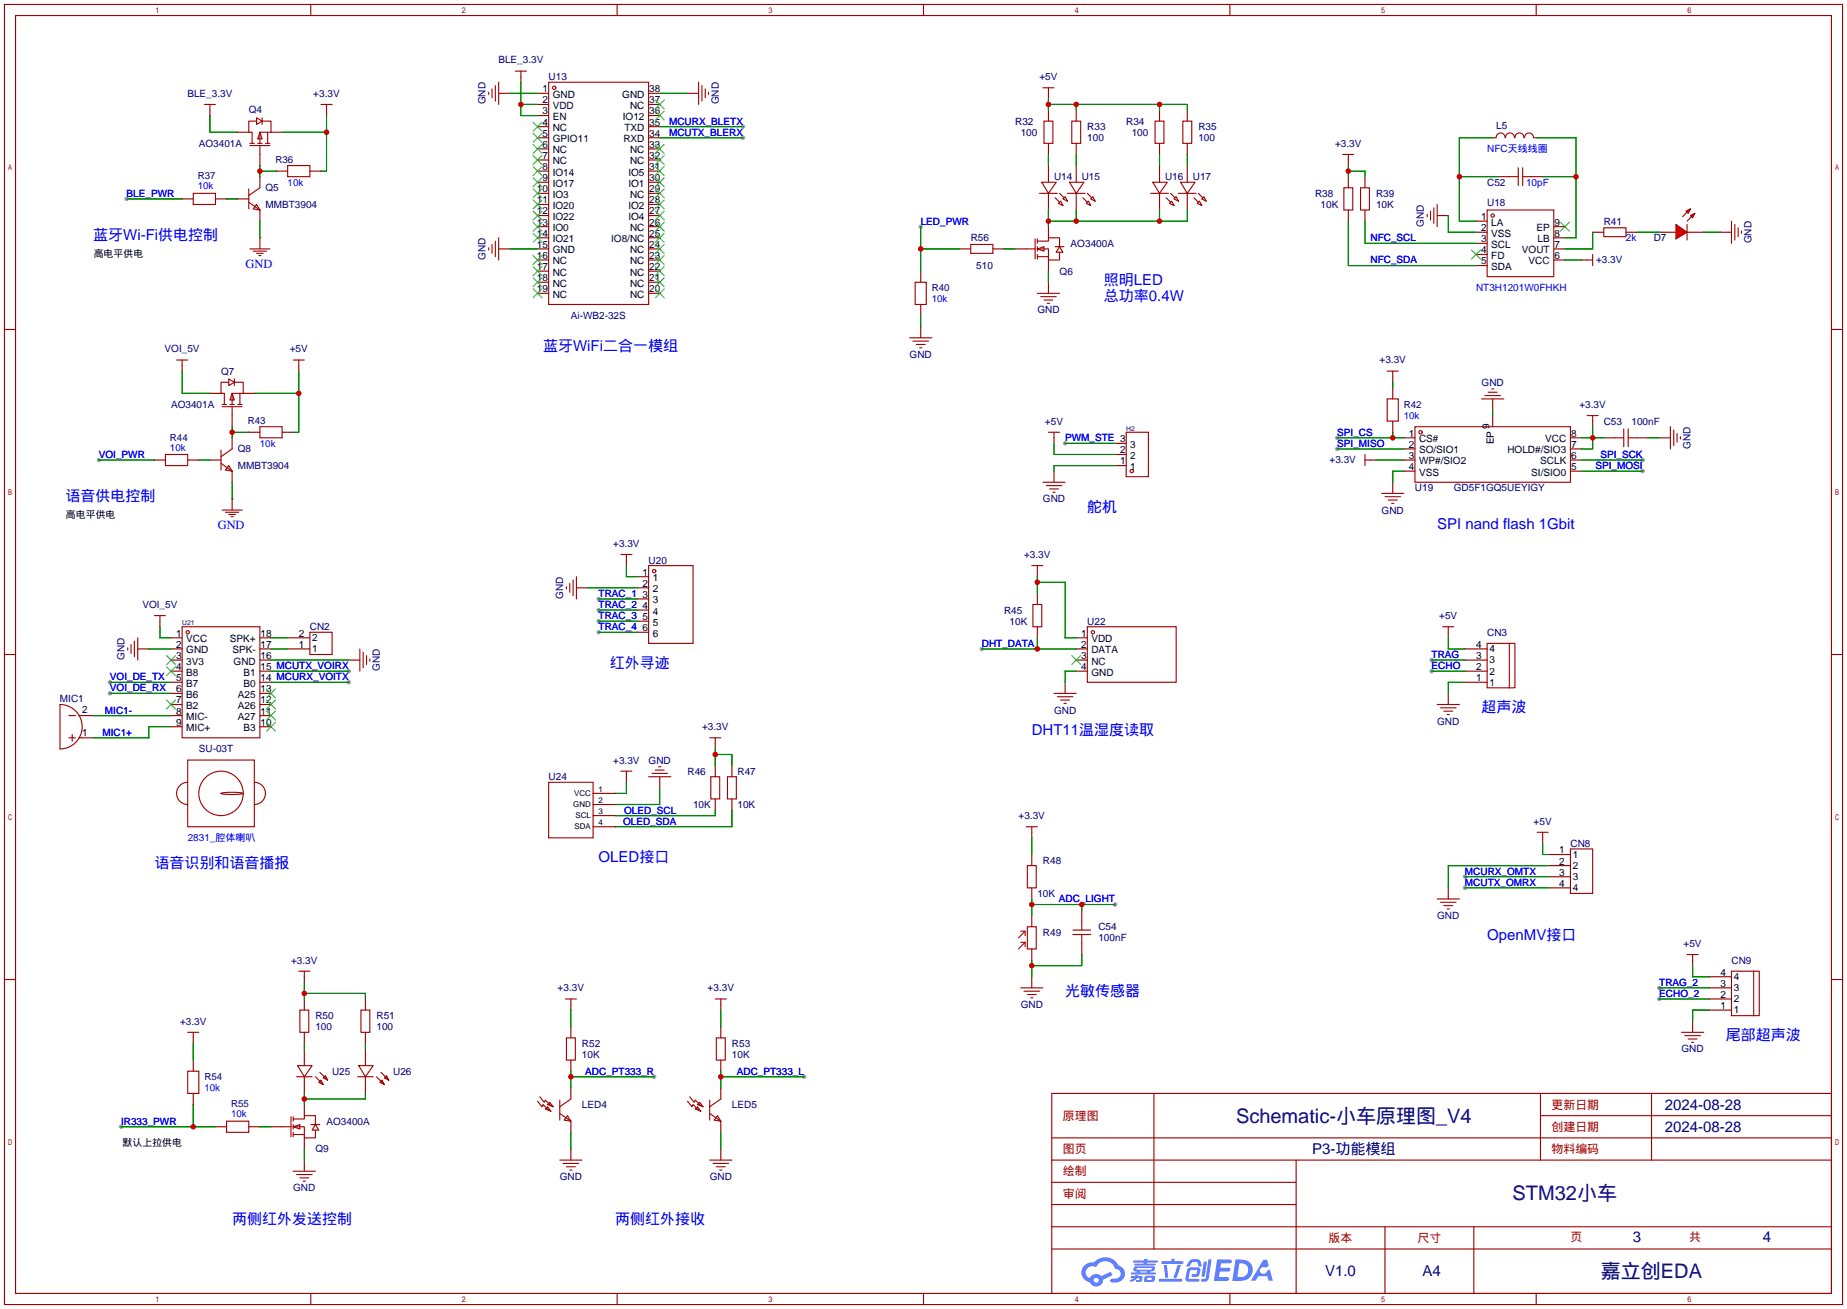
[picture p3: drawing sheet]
<svg xmlns="http://www.w3.org/2000/svg" width="422mm" height="299mm" viewBox="0 0 422 299" stroke-linecap="round" stroke-linejoin="round" font-family="sans-serif">
<g fill="#999">
<circle cx="29" cy="45.5" r=".51"/>
<circle cx="22.6" cy="105.2" r=".51"/>
<circle cx="25.1" cy="156" r=".51"/>
<circle cx="25.1" cy="158.5" r=".51"/>
<circle cx="79.8" cy="156" r=".51"/>
<circle cx="79.8" cy="153.4" r=".51"/>
<circle cx="27.7" cy="257.6" r=".51"/>
<circle cx="149.6" cy="246.1" r=".51"/>
<circle cx="183.9" cy="246.1" r=".51"/>
<circle cx="136.9" cy="136.9" r=".51"/>
<circle cx="136.9" cy="139.4" r=".51"/>
<circle cx="136.9" cy="142" r=".51"/>
<circle cx="136.9" cy="144.5" r=".51"/>
<circle cx="327.4" cy="150.9" r=".51"/>
<circle cx="327.4" cy="153.4" r=".51"/>
<circle cx="243.6" cy="101.3" r=".51"/>
<circle cx="224.5" cy="148.3" r=".51"/>
<circle cx="305.8" cy="100.1" r=".51"/>
<circle cx="375.7" cy="105.2" r=".51"/>
<circle cx="375.7" cy="107.7" r=".51"/>
<circle cx="305.8" cy="102.6" r=".51"/>
<circle cx="169.9" cy="29" r=".51"/>
<circle cx="169.9" cy="31.5" r=".51"/>
<circle cx="255" cy="206.8" r=".51"/>
<circle cx="210.6" cy="51.8" r=".51"/>
<circle cx="335" cy="202.9" r=".51"/>
<circle cx="335" cy="200.4" r=".51"/>
<circle cx="379.5" cy="225.8" r=".51"/>
<circle cx="379.5" cy="228.3" r=".51"/>
</g>
<g fill="none" stroke="#a10000" stroke-width=".25">
<path d="M1 1h420.4v297.2h-420.4zM3.6 3.6h415.2v292.1h-415.2zM71.1 1v2.6M141.1 1v2.6M211.2 1v2.6M281.3 1v2.6M351.3 1v2.6M1 75.3h2.6M418.8 75.3h2.6M1 149.6h2.6M418.8 149.6h2.6M1 223.9h2.6"/>
<path d="M418.8 223.9h2.6M240.5 249.9h178.3v45.8h-178.3zM263.9 249.9v35.6M352.3 249.9v15.3M352.3 255h66.5M377.7 249.9v15.3M240.5 270.3h55.9M240.5 265.2h178.3M240.5 275.3h55.9M240.5 260.1h178.3M296.4 265.2v30.5M71.1 295.7v2.5"/>
<path d="M141.1 295.7v2.5M211.2 295.7v2.5M240.5 285.5h178.3M240.5 280.4h178.3M281.3 295.7v2.5M316.7 280.4v15.3M337.1 280.4v15.3M351.3 295.7v2.5"/>
</g>
<g fill="#5487ff">
<path d="M278.4 287.9h2.6a.48 .48 0 0 1 .7 .4 .48 .48 0 0 1-.7 .5h-1.8l-.1 1h1.9a.43 .43 0 0 1 .4 .5 .43 .43 0 0 1-.5 .3h-1.9l-.2 1.3h1.6a.45 .45 0 0 1 .6 .2 .45 .45 0 0 1-.1 .6l-3.3 .1z"/>
<path d="M288.9 288h.9l.4 1.4-.8 .4a.84 .84 0 0 0-1.2 .2 .84 .84 0 0 0 .3 1.2 .84 .84 0 0 0 1.2-.4l.1-.3 .6-.3 .7 2.5h-1l-.3-1h-2l-.6 1h-1.1z"/>
<path d="M275.3 288.4h.7l-.5 3.2a.36 .36 0 0 1-.3 .3 .36 .36 0 0 1-.4-.4z"/>
<path d="M276.4 287.9h.7l-.6 4.3a1.13 1.13 0 0 1-1.8 .6l.2-.4 .7-.1 .2-.2z"/>
<path d="M272.1 288.2l.6-.4h1a.77 .77 0 0 1 .8 .6l.3 .9-.1 .2h-.6l-.2-.9-.3-.1h-.9l-.7 1-.7-.1z"/>
<path d="M271.6 290l.6-.3h1.7a.81 .81 0 0 1 .6 .5 .81 .81 0 0 1-.1 .9 .81 .81 0 0 1-.9 .8h-.7a.32 .32 0 0 1-.3-.4 .32 .32 0 0 1 .4-.3h.7l.2-.9-1.6 .1-.4 1.9h2.2a.32 .32 0 0 1 .3 .4 .32 .32 0 0 1-.4 .3l-2.2-.1-.5-.3-.1-.5z"/>
<path d="M265.1 292.3h5a.33 .33 0 0 1 .3 .4 .33 .33 0 0 1-.4 .3h-4.8l-.2-.2z"/>
<path d="M269.3 289.1h.8l-.7 2a.98 .98 0 0 1-.7 1.1l-.3-.3z"/>
<path d="M266.2 289.2h.7l.3 2.6a.34 .34 0 0 1-.3 .3 .34 .34 0 0 1-.4-.2z"/>
<path d="M265.7 288.3h2.1l.3-.6h.5l-.1 .6h1.8a.32 .32 0 0 1 .4 .3 .32 .32 0 0 1-.4 .3h-4.5l-.2-.1z"/>
<path d="M258.7 291.7h.9l.1-.2h.6v.2h.8l.2 .2-.2 .9-1.3 .2v-.4h.7l.1-.4a.68 .68 0 0 0-1 .4l-1.1 .4-.2-.4 1-.4h-.7z"/>
<path d="M259.2 288.1h2.4l.1-.3h.7v.3h2.1l.3 .3-.3 .2h-2.2v.3h1.8l.2 .2-.2 .2h-4.6v-.4h2v-.3h-2.2l-.2-.1z"/>
<path d="M282.6 287.9l-.8 4.9h1.7a2.5 2.5 0 0 0 3-2.5 2.5 2.5 0 0 0-3.1-2.4zM283.4 288.8a1.65 1.65 0 0 1 2.1 1.6 1.65 1.65 0 0 1-2.2 1.5h-.3z"/>
<path d="M259.4 289.7l-.2 .7 .7 .2 .1 .3h-1.3l.1 .4h5.3l.3-.2-.2-.2h-1.2l.2-.3a.7 .7 0 0 0 .8-.2 .7 .7 0 0 0 0-.9h-4.2zM260 289.9l3.4 .1-.2 .2h-3.2zM260.7 290.6h1.7l-.2 .3h-1.4z"/>
<path d="M261.8 291.8a1.05 1.05 0 0 0 0 1.2 2.91 2.91 0 0 0 2.2-.2 .98 .98 0 0 0 0-1.2h-1.7zM262.4 292.1l.9-.1 .1 .4-.3 .2h-.8z"/>
<path d="M248.1 289.2a2.23 2.23 0 0 0-.7 2.3 2.23 2.23 0 0 0 1.8 1.6 1.58 1.58 0 0 0 1.8 .9 1.58 1.58 0 0 0 1.3-1.5l2.2-1-.5-.8-2.1 1a1.65 1.65 0 0 0-2.7 .5 1.47 1.47 0 0 1-.7-2.1 1.47 1.47 0 0 1 2.2-.4 2.3 2.3 0 0 1 2.3-1.4 2.3 2.3 0 0 1 2 1.8 1.12 1.12 0 0 1 1.3 1 1.12 1.12 0 0 1-1.1 1.2h-.7a.45 .45 0 0 0-.6 .3 .45 .45 0 0 0 .4 .6 2.21 2.21 0 0 0 2.3-.6 2.21 2.21 0 0 0 .5-2.3 2.13 2.13 0 0 0-1.3-1 3.3 3.3 0 0 0-5.6-.7l-1.1 .1zM250.1 292.7a.6 .6 0 0 1 1.2 0 .6 .6 0 0 1-1.2 0z"/>
</g>
<g fill="none" stroke="#a10000" stroke-width=".25">
<path d="M46.7 23.9h2.6M48 23.9v1.2M57.1 33.3h4.6M57.1 32.8h1.1M58.7 26.9l1.2 .8-1.2 .7zM58.7 27.7h-1.8v2.5h.8v2.6M58.9 32.8h1M59.4 30.2l.5 1.6h-1zM59.4 33.3v2M59.9 27.7h2.1v2.5h-2.6v2.6M59.9 26.9v1.5M60.7 32.8h1"/>
<path d="M61.2 30.2v2.6M65.8 37.8h5.1v2.6h-5.1zM73.4 23.9h2.5M74.7 23.9v1.2M238.5 20.1h2.5M238.8 27.7h2v5.1h-2zM239.8 20.1v1.2M245.1 27.7h2v5.1h-2zM264.2 27.7h2v5.1h-2zM270.5 27.7h2v5.1h-2zM342.2 31.5a1.01 1.01 0 0 1 1-1.1 1.01 1.01 0 0 1 1 1.1M344.3 31.5a1.01 1.01 0 0 1 1-1.1 1.01 1.01 0 0 1 1 1.1"/>
<path d="M346.5 31.5a1.01 1.01 0 0 1 1-1.1 1.01 1.01 0 0 1 1 1.1M347.2 38.4v4M348.2 38.4v4M348.7 31.5a1.01 1.01 0 0 1 1-1.1 1.01 1.01 0 0 1 1 1.1M44.2 44.2h5.1v2.5h-5.1zM57.1 56.9h4.6M57.9 57.4h3.1M58.7 57.9h1.5M59.2 58.4h.5M59.4 54.4v2.5M234.7 56.9h2M236.7 54.6v4.6"/>
<path d="M237.2 56.9l1.6-.5v1zM237.2 55.1h2.6v-.7h2.5v2M237.2 56.9h2.6v2.5h2.5v-1.7M237.2 58.7h2.6M237.2 54.6v1M237.2 56.4v1M237.2 58.2v1M237.7 44.2h4.1M238.3 41.7h3.3l-1.8 2.5zM241.3 56.4h2M241.3 45.2l1 1M242.1 46.5l.5-.5 .5 1z"/>
<path d="M242.3 56.4l.8 1.3h-1.5zM242.3 44.2l1 1M243.1 45.5l.5-.5 .5 1zM244.1 44.2h4.1M244.6 41.7h3.3l-1.8 2.5zM247.6 45.2l1.1 1M248.4 46.5l.5-.5 .5 1zM248.7 44.2l1 1M249.4 45.5l.5-.5 .5 1zM263.1 44.2h4.1M263.7 41.7h3.3l-1.8 2.5zM266.7 45.2l1 1"/>
<path d="M267.7 44.2l1 1M268 46l.5 1-1-.5zM268.5 45.5l.5-.5 .5 1zM269.5 44.2h4.1M270 41.7h3.3l-1.8 2.5zM273 45.2l1.1 1M273.8 46.5l.5-.5 .5 1zM274.1 44.2l1 1M274.8 45.5l.5-.5 .5 1zM340.1 48h15.2v15.2h-15.2zM345.2 40.4h2M348.2 40.4h2.1"/>
<path d="M366.8 52.1h5.1v2h-5.1zM385.8 51.3v3.6M237.2 67.1h5.1M238 67.8h3.6M238.8 68.6h2M239.5 69.3h.5M40.4 82.3h2.5M41.7 82.3v1.3M50.8 93h4.6M50.8 92.5h1M52.3 86.6l1.3 .8-1.3 .7zM52.3 87.4h-1.8v2.5h.8v2.6"/>
<path d="M52.6 92.5h1M53.1 89.9l.5 1.5h-1zM53.1 93v2M53.6 87.4h2v2.5h-2.5v2.6M53.6 86.6v1.5M54.4 92.5h1M54.9 89.9v2.6M59.4 97.5h5.1v2.6h-5.1zM67.1 82.3h2.5M68.3 82.3v1.3M239.8 98.8h2.5M241 98.8v1.3"/>
<path d="M257.6 98.8h5v10.2h-5zM37.8 103.9h5.1v2.5h-5.1zM50.8 116.6h4.6M51.6 117.1h3M52.3 117.6h1.5M52.8 118.1h.5M53.1 114v2.6M238.5 110.2h5.1M239.3 111h3.5M240 111.8h2.1M240.8 112.5h.5M129.5 134.1v.5"/>
<path d="M130.3 133.3v2.1M131.1 132.6v3.5M131.8 131.8v5.1M142 126.7h2.5M143.3 126.7v1.3M148.3 129.3h10.2v17.8h-10.2zM236 129.3h2.5M236.2 138.2h2.1v5.1h-2.1zM237.2 129.3v1.3M29.2 148.1v.5M30 147.3v2.1M30.7 146.6v3.5"/>
<path d="M31.5 145.8v5.1M35.3 140.7h2.5M36.6 140.7v1.3M41.7 143.3h17.7v25.4h-17.7zM70.9 144.5h5v5.1h-5zM82.3 148.3v5.1M83.1 149.1v3.6M83.8 149.9v2M84.6 150.6v.5M241 158.5h5.1M241.8 159.3h3.6M248.7 143.3h20.3v12.7h-20.3z"/>
<path d="M329.9 143.3h2.6M331.2 143.3v1.2M340.1 147.1h5.1v10.1h-5.1zM345.2 147.1h1.3v10.1h-1.3M42.9 173.7h15.3v15.3h-15.3zM42.9 178.8a2.54 2.54 0 0 0-2.5 2.6 2.54 2.54 0 0 0 2.5 2.5M58.2 178.8a2.54 2.54 0 0 1 2.5 2.6 2.54 2.54 0 0 1-2.5 2.5M125.5 178.8h10.1v12.7h-10.1zM142 176.3h2.5M143.3 176.3v1.2M148.3 177.5h5.1M149.1 176.8h3.6"/>
<path d="M149.9 176h2M150.6 175.3h.5M162.3 168.7h2.5M162.6 177.5h2v5.1h-2zM163.6 168.7v1.2M166.4 177.5h2v5.1h-2zM242.6 160h2M243.3 160.8h.5M328.7 161h5.1M329.4 161.8h3.6M330.2 162.6h2M331 163.3h.5"/>
<path d="M50.6 181.3l2.9-.2 1.9 .1 .2 .2-2.6 .2-1.8-.1zM42.9 236h2.6M44.2 236v1.2M68.3 222h2.6M68.6 230.9h2v5.1h-2zM69.6 222v1.3M82.5 230.9h2.1v5.1h-2.1zM129.3 228.3h2.5M129.5 237.2h2.1v5.1h-2.1zM130.6 228.3v1.3M163.6 228.3h2.5M163.8 237.2h2.1v5.1h-2.1z"/>
<path d="M164.8 228.3v1.3M42.9 244.9h2.6v5h-2.6zM51.8 256.3h5.1v2.5h-5.1zM64.5 257.6h2M66.5 255.3v4.5M67.1 257.6l1.5-.6v1.1zM67.1 255.8h2.5v-.8h2.5v2M67.1 257.6h2.5v2.5h2.5v-1.8M67.1 259.3h2.5M67.1 255.3v1M67.1 257v1.1M67.1 258.8v1"/>
<path d="M67.8 246.1h3.6M68.1 243.6h3.3l-1.8 2.5zM71.1 257h2.1M72.1 257l.8 1.3h-1.5zM72.1 246.1l1.8 1.8M72.9 247.4l.5-.5 .5 1zM73.2 245.1l1.7 1.8M73.9 246.4l.5-.5 .5 1zM81.8 246.1h3.5M82 243.6h3.3l-1.7 2.5zM86.1 246.1l1.8 1.8M87.1 245.1l1.8 1.8"/>
<path d="M87.4 246.9l.5 1-1-.5zM87.9 246.4l.5-.5 .5 1zM122.9 251.7l1.1 1.3 .2-.5 1.3 1.2M123.4 250.7l1.1 1.3 .2-.5 1.3 1.2M124.7 253.5l.5-.5 .8 1zM125.2 252.5l.5-.5 .8 1zM128 254.5l2.6 1.8M128 251.5v4.5M129.8 255l.8 1.3-1.6-.3zM130.6 251.2l-2.6 1.8M157.2 251.7l1 1.3 .3-.5 1.3 1.2M157.7 250.7l1 1.3 .3-.5 1.3 1.2"/>
<path d="M159 253.5l.5-.5 .8 1zM159.5 252.5l.5-.5 .8 1zM162.3 254.5l2.5 1.8M162.3 251.5v4.5M164.1 255l.7 1.3-1.5-.3zM164.8 251.2l-2.5 1.8M67.1 267.7h5M67.8 268.5h3.6M68.6 269.2h2M69.3 270h.5M128 265.2h5.1M128.8 265.9h3.5"/>
<path d="M129.5 266.7h2.1M130.3 267.5h.5M162.3 265.2h5.1M163.1 265.9h3.5M163.8 266.7h2.1M164.6 267.5h.5"/>
<circle cx="341.4" cy="49.3" r=".38"/>
<circle cx="258.8" cy="107.7" r=".38"/>
<circle cx="149.6" cy="130.6" r=".38"/>
<circle cx="42.9" cy="144.5" r=".38"/>
<circle cx="249.9" cy="144.5" r=".38"/>
<circle cx="50.5" cy="181.4" r="5.1"/>
</g>
<g fill="none" stroke="#870000" stroke-width=".25">
<path d="M48 25.1v1.3M54.4 30.2h2.5M59.4 35.3v2.5M62 30.2h2.5M63.2 39.1h2.6M70.9 39.1h2.5M74.7 25.1v1.3M239.8 21.3v1.3M239.8 25.1v2.6M239.8 32.8v2.5M239.8 37.8v3.9M246.1 25.1v2.6"/>
<path d="M246.1 32.8v2.5M246.1 37.8v3.9M265.2 25.1v2.6M265.2 32.8v2.5M265.2 37.8v3.9M271.5 25.1v2.6M271.5 32.8v2.5M271.5 37.8v3.9M341.4 31.5h.7M350.8 31.5h.7M41.7 45.5h2.5M49.3 45.5h2.5"/>
<path d="M59.4 54.4h.1M232.2 56.9h2.5M239.8 44.2v3.8M239.8 51.8v2.6M239.8 59.4v2.6M246.1 44.2v3.8M265.2 44.2v3.8M271.5 44.2v3.8M337.6 50.5h2.5M337.6 53.1h2.5M337.6 55.6h2.5M337.6 58.2h2.5"/>
<path d="M342.6 40.4h2.6M350.3 40.4h2.5M355.3 56.9h2.6M355.3 59.4h2.6M355.3 54.4h2.6M355.3 51.8h2.6M364.2 53.1h2.6M371.9 53.1h2.5M379.5 53.1h3.8M385.8 53.1h3.8M239.8 64.5v2.6M337.6 60.7h2.5"/>
<path d="M41.7 83.6v1.2M48 89.9h2.5M53.1 95v2.5M55.6 89.9h2.6M56.9 98.8h2.5M64.5 98.8h2.6M68.3 83.6v1.2M35.3 105.2h2.5M42.9 105.2h2.6M53.1 114h.1M241 100.1v1.2M241 107.7v2.5"/>
<path d="M255 106.4h2.6M255 103.9h2.6M255 101.3h2.6M131.8 134.4h2.6M143.3 128v1.3M145.8 131.8h2.5M145.8 134.4h2.5M145.8 136.9h2.5M145.8 139.4h2.5M237.2 130.6v1.2M237.2 135.6v2.6M31.5 148.3h2.5"/>
<path d="M36.6 142v1.3M39.1 150.9h2.6M39.1 148.3h2.6M39.1 145.8h2.6M39.1 153.4h2.6M39.1 156h2.6M39.1 158.5h2.6M59.4 150.9h2.6M59.4 148.3h2.6M59.4 145.8h2.6M59.4 153.4h2.6M59.4 156h2.6"/>
<path d="M59.4 158.5h2.6M65.8 148.3h5.1M65.8 145.8h5.1M79.8 150.9h2.5M145.8 142h2.5M145.8 144.5h2.5M237.2 143.3v2.5M243.6 156v2.5M246.1 150.9h2.6M246.1 148.3h2.6M246.1 145.8h2.6M246.1 153.4h2.6"/>
<path d="M331.2 144.5v1.3M331.2 158.5v2.5M335 150.9h5.1M335 148.3h5.1M335 153.4h5.1M335 156h5.1M39.1 161h2.6M39.1 163.6h2.6M39.1 166.1h2.6M59.4 161h2.6M59.4 163.6h2.6M59.4 166.1h2.6"/>
<path d="M143.3 177.5v1.3M150.9 177.5v2.6M163.6 169.9v1.3M163.6 175v2.5M167.4 175v2.5M135.6 181.4h5.1M135.6 183.9h5.1M135.6 186.4h5.1M135.6 189h5.1M163.6 182.6v2.6M167.4 182.6v2.6M44.2 237.2v1.3"/>
<path d="M69.6 223.3v1.2M69.6 228.3v2.6M69.6 236v2.5M69.6 239.8v3.8M83.6 228.3v2.6M83.6 236v2.5M83.6 239.8v3.8M130.6 229.6v1.3M130.6 234.7v2.5M164.8 229.6v1.3M164.8 234.7v2.5M44.2 242.3v2.6"/>
<path d="M44.2 249.9v2.6M49.3 257.6h2.5M56.9 257.6h2.5M62 257.6h2.5M69.6 246.1v3.8M69.6 252.5v2.5M83.6 246.1v3.8M130.6 242.3v2.6M130.6 248.7v2.5M130.6 256.3v2.5M164.8 242.3v2.6M164.8 248.7v2.5"/>
<path d="M164.8 256.3v2.5M69.6 260.1v2.5M69.6 265.2v2.5M130.6 262.6v2.6M164.8 262.6v2.6"/>
</g>
<g fill="none" stroke="#008700" stroke-width=".25">
<path d="M48 26.4v3.8h6.4M59.4 37.8v2.6M59.4 39.1h3.8M64.5 30.2h10.2M74.7 26.4v12.7h-1.3M239.8 22.6v2.5M239.8 35.3v2.5M239.8 23.9h31.7v1.2M246.1 23.9v1.2M246.1 35.3v2.5M265.2 23.9v1.2M265.2 35.3v2.5"/>
<path d="M271.5 35.3v2.5M341.4 31.5h-7.6v19h3.8M29 45.5h12.7M51.8 45.5h2.6M59.4 50.5v3.9M239.8 48v3.8M246.1 48v2.5M265.2 48v2.5M271.5 48v2.5h-31.7M333.8 40.4h8.8M239.8 62v2.5M41.7 84.8v5.1h6.3"/>
<path d="M53.1 97.5v2.6M53.1 98.8h3.8M58.2 89.9h10.1M68.3 84.8v14h-1.2M22.6 105.2h12.7M45.5 105.2h2.5M53.1 110.2v3.8M241 101.3v2.6h14M243.6 101.3h11.4M255 106.4h-14v1.3M134.4 134.4h11.4M136.9 136.9h8.9"/>
<path d="M136.9 139.4h8.9M143.3 129.3v2.5h2.5M237.2 133.1h6.4v12.7h2.5M237.2 131.8v3.8M25.1 156h14M25.1 158.5h14M34 148.3h5.1M36.6 143.3v2.5h2.5M62 150.9h17.8M62 148.3h3.8M62 145.8h3.8M62 156h17.8"/>
<path d="M62 153.4h17.8M136.9 142h8.9M136.9 144.5h8.9M224.5 148.3h21.6M237.2 145.8v2.5M246.1 153.4h-2.5v2.6M327.4 150.9h7.6M327.4 153.4h7.6M331.2 145.8v2.5h3.8M335 156h-3.8v2.5M21.3 163.6h17.8M39.1 166.1h-5.1v2.6h-12.7"/>
<path d="M143.3 178.8v2.6h-2.6M163.6 171.2v3.8M163.6 172.5h3.8v2.5M150.9 180.1v3.8h-10.2M163.6 185.2v1.2h-22.9M167.4 185.2v3.8h-26.7M44.2 238.5v3.8M69.6 224.5v3.8M69.6 238.5v1.3M69.6 227.1h14v1.2M83.6 238.5v1.3M130.6 230.9v3.8"/>
<path d="M164.8 230.9v3.8M27.7 257.6h21.6M44.2 252.5v5.1M59.4 257.6h2.6M69.6 249.9v2.6M83.6 249.9v1.3h-14M130.6 244.9v3.8M130.6 258.8v3.8M130.6 246.1h19M164.8 246.1h19.1M164.8 244.9v3.8M164.8 258.8v3.8"/>
<path d="M69.6 262.6v2.6"/>
</g>
<g fill="none" stroke="#3c3" stroke-width=".25">
<path d="M336.5 57.2l2.1 2M338.6 57.2l-2.1 2M356.9 50.8l2 2M358.9 50.8l-2 2M38.1 149.9l2 2M38.1 152.4l2 2M40.1 149.9l-2 2M40.1 152.4l-2 2M61 157.5l2 2M63 157.5l-2 2M245.1 149.9l2 2M247.1 149.9l-2 2"/>
<path d="M38.1 160l2 2.1M40.1 160l-2 2.1M61 165.1l2 2M61 162.6l2 2M61 160l2 2.1M63 165.1l-2 2M63 162.6l-2 2M63 160l-2 2.1"/>
</g>
<g fill="#f00" stroke="#a10000" stroke-width=".25">
<path d="M383.3 51.3l2.5 1.8-2.5 1.5z"/>
<path d="M385.6 48.3l1-.5-.5 1z"/>
<path d="M386.6 49.3l1-.5-.5 1z"/>
</g>
<g fill="none" stroke="#a10000" stroke-width=".25">
<path d="M113.3 19.6v3.5M114 18.8v5.1M117.9 16.3h2.5M119.1 16.3v1.2M125.5 18.8h22.8v50.8h-22.8zM159.8 18.8v5.1M160.5 19.6v3.5M111.8 21.1v.5M112.5 20.3v2.1M161.3 20.3v2.1M162.1 21.1v.5M307.1 35.3h2.5"/>
<path d="M308.4 35.3v1.3M56.9 46.2l2.5 1.8M56.9 43.2v4.6M58.7 46.7l.7 1.3-1.5-.2zM59.4 42.9l-2.5 1.8M111.8 56.6v.6M112.5 55.9v2M113.3 55.1v3.6M114 54.4v5M222 55.9h5.1v2h-5.1zM307.3 42.9h2.1v5.1h-2.1zM311.1 42.9h2.1v5.1h-2.1z"/>
<path d="M326.4 49v.5M327.2 48.3v2M327.9 47.5v3.6M328.7 46.7v5.1M363 59.4h1.2M364.2 58.2v2.5M385.8 48.5l-1 1M386.8 49.5l-1 1M396 50.5v5.1M396.7 51.3v3.6M397.5 52.1v2M398.3 52.8v.5"/>
<path d="M208 77.2h5.1M208.8 78h3.5M209.3 64.5h2.5v5.1h-2.5zM209.5 78.7h2.1M210.3 79.5h.5M317.2 91.2h2.6v5.1h-2.6zM317.2 84.8h2.6M318.5 84.8v1.3M323.6 97.5h35.6v12.7h-35.6zM338.8 91.2h5.1M339.6 90.4h3.6M340.4 89.7h2"/>
<path d="M341.1 88.9h.5M363 95h2.5M364.2 95v1.3M371.3 98v4.1M372.4 98v4.1M382 97.5v5.1M382.8 98.3v3.6M383.5 99.1v2M384.3 99.8v.5M50.5 105.9l2.6 1.8M50.5 102.9v4.5M52.3 106.4l.8 1.3-1.5-.3z"/>
<path d="M53.1 102.6l-2.6 1.8M312.2 103.9v2.5M312.2 105.2h1.2M316 112.8h5.1M316.7 113.5h3.6M317.5 114.3h2M318.3 115.1h.5M369.3 100.1h2M372.4 100.1h2M13.7 161a5.1 5.1 0 0 1 5.1 5.1 5.1 5.1 0 0 1-5.1 5.1zM15.7 163.6h1.6M15.7 168.7h1.6"/>
<path d="M16.5 167.9v1.5M18 163.6h.8M18 168.7h.8M234.7 189h2.5M234.9 197.9h2.1v5h-2.1zM236 189v1.2M351.5 190.2h2.6M352.8 190.2v1.3M359.2 194.1h5v10.1h-5zM233.4 212.9h1v1M233.4 215.4h1v1M234.4 212.9l-1.5 1.5"/>
<path d="M234.4 215.4l-1.5 1.5M234.9 211.8h2.1v5.1h-2.1zM245.4 212.6h4M245.4 213.6h4M247.4 210.6v2M247.4 213.6v2M328.7 205.5h5.1M329.4 206.2h3.6M330.2 207h2M331 207.8h.5M385.8 218.2h2.6M387.1 218.2v1.3"/>
<path d="M233.4 225.8h5.1M234.2 226.6h3.5M234.9 227.3h2.1M235.7 228.1h.5M384.6 236h5M385.3 236.7h3.6M386.1 237.5h2M386.8 238.3h.5M396 222h5.1v10.2h-5.1zM401.1 222h1.2v10.2h-1.2"/>
<circle cx="126.7" cy="20.1" r=".38"/>
<circle cx="324.9" cy="98.8" r=".38"/>
</g>
<g fill="none" stroke="#870000" stroke-width=".25">
<path d="M119.1 17.5v1.3M114 21.3h2.6M122.9 21.3h2.6M122.9 23.9h2.6M122.9 26.4h2.6M122.9 29h2.6M122.9 31.5h2.6M122.9 34h2.6M122.9 36.6h2.6M122.9 39.1h2.6M148.3 21.3h2.6M148.3 23.9h2.6"/>
<path d="M148.3 26.4h2.6M148.3 29h2.6M148.3 31.5h2.6M148.3 34h2.6M148.3 36.6h2.6M148.3 39.1h2.6M157.2 21.3h2.6M308.4 36.6v1.2M54.4 45.5h2.5M59.4 40.4v2.5M59.4 48v2.5M114 56.9h2.6"/>
<path d="M122.9 49.3h2.6M122.9 59.4h2.6M122.9 41.7h2.6M122.9 44.2h2.6M122.9 46.7h2.6M122.9 51.8h2.6M122.9 54.4h2.6M122.9 56.9h2.6M148.3 49.3h2.6M148.3 59.4h2.6M148.3 41.7h2.6M148.3 44.2h2.6"/>
<path d="M148.3 46.7h2.6M148.3 51.8h2.6M148.3 54.4h2.6M148.3 56.9h2.6M219.5 56.9h2.5M227.1 56.9h2.5M308.4 40.4v2.5M308.4 48v2.5M312.2 40.4v2.5M312.2 48v2.5M328.7 49.3h2.5M361.7 59.4h1.3"/>
<path d="M393.4 53.1h2.6M122.9 62h2.6M122.9 64.5h2.6M122.9 67.1h2.6M148.3 62h2.6M148.3 64.5h2.6M148.3 67.1h2.6M210.6 62v2.5M210.6 69.6v2.5M210.6 74.7v2.5M318.5 86.1v1.3M318.5 88.6v2.6"/>
<path d="M318.5 96.3v2.5M341.4 91.2v2.5M341.4 95v2.5M364.2 96.3v1.2M48 105.2h2.5M53.1 100.1v2.5M53.1 107.7v2.5M313.4 105.2h1.3M318.5 110.2v2.6M321.1 100.1h2.5M321.1 102.6h2.5M321.1 105.2h2.5"/>
<path d="M321.1 107.7h2.5M359.2 100.1h2.5M359.2 102.6h2.5M359.2 105.2h2.5M359.2 107.7h2.5M366.8 100.1h2.5M374.4 100.1h2.5M379.5 100.1h2.5M18.8 163.6h2.5M18.8 168.7h2.5M236 190.2v1.3M236 195.3v2.6"/>
<path d="M352.8 191.5v1.3M354.1 195.3h5.1M354.1 197.9h5.1M236 202.9v2.6M236 209.3v2.5M236 216.9v2.6M247.4 208v2.6M247.4 215.6v2.6M331.2 202.9v2.6M354.1 200.4h5.1M354.1 202.9h5.1M387.1 219.5v1.2"/>
<path d="M236 223.3v2.5M387.1 233.4v2.6M390.9 230.9h5.1M390.9 228.3h5.1M390.9 225.8h5.1M390.9 223.3h5.1"/>
</g>
<g fill="none" stroke="#008700" stroke-width=".25">
<path d="M119.1 18.8v7.6h3.8M116.6 21.3h6.3M119.1 23.9h3.8M150.9 31.5h19M150.9 21.3h6.3M150.9 29h19M308.4 39.1h3.8v1.3M308.4 37.8v2.6M351.5 31.5h8.9v22.9h-2.5M116.6 56.9h6.3M210.6 56.9h8.9M210.6 51.8v10.2"/>
<path d="M229.6 56.9h2.6M308.4 50.5v10.2h29.2M312.2 50.5v5.1h25.4M331.2 49.3v3.8h6.4M352.8 40.4h7.6M357.9 59.4h3.8M364.2 53.1v3.8h-6.3M374.4 53.1h5.1M389.6 53.1h3.8M210.6 72.1v2.6M318.5 87.4v1.2M318.5 98.8v1.3"/>
<path d="M341.4 93.7v1.3M364.2 97.5v5.1h-2.5M305.8 100.1h15.3M305.8 102.6h15.3M314.7 105.2h6.4M321.1 107.7h-2.6v2.5M361.7 107.7h14M361.7 100.1h5.1M361.7 105.2h14M376.9 100.1h2.6M236 191.5v3.8M352.8 192.8v2.5h1.3"/>
<path d="M354.1 197.9h-22.9v5M236 205.5v3.8M236 219.5v3.8M236 206.8h19M247.4 206.8v1.2M247.4 218.2v2.5h-11.4M335 202.9h19.1M335 200.4h19.1M379.5 225.8h11.4M379.5 228.3h11.4M387.1 220.7v2.6h3.8M390.9 230.9h-3.8v2.5"/>
</g>
<g fill="none" stroke="#3c3" stroke-width=".25">
<path d="M121.9 27.9l2.1 2.1M121.9 30.5l2.1 2M121.9 33l2.1 2.1M121.9 35.6l2.1 2M121.9 38.1l2.1 2M124 27.9l-2.1 2.1M124 30.5l-2.1 2M124 33l-2.1 2.1M124 35.6l-2.1 2M124 38.1l-2.1 2M149.9 38.1l2 2M149.9 35.6l2 2"/>
<path d="M149.9 33l2 2.1M149.9 25.4l2 2M149.9 22.9l2 2M151.9 25.4l-2 2M151.9 33l-2 2.1M151.9 38.1l-2 2M151.9 35.6l-2 2M151.9 22.9l-2 2M121.9 40.6l2.1 2.1M121.9 43.2l2.1 2M121.9 45.7l2.1 2.1M121.9 48.3l2.1 2"/>
<path d="M121.9 50.8l2.1 2M121.9 53.3l2.1 2.1M121.9 58.4l2.1 2.1M124 40.6l-2.1 2.1M124 43.2l-2.1 2M124 45.7l-2.1 2.1M124 48.3l-2.1 2M124 50.8l-2.1 2M124 53.3l-2.1 2.1M124 58.4l-2.1 2.1M149.9 58.4l2 2.1M149.9 55.9l2 2"/>
<path d="M149.9 53.3l2 2.1M149.9 50.8l2 2M149.9 48.3l2 2M149.9 45.7l2 2.1M149.9 43.2l2 2M149.9 40.6l2 2.1M151.9 58.4l-2 2.1M151.9 55.9l-2 2M151.9 53.3l-2 2.1M151.9 50.8l-2 2M151.9 48.3l-2 2M151.9 45.7l-2 2.1"/>
<path d="M151.9 43.2l-2 2M151.9 40.6l-2 2.1M121.9 61l2.1 2M121.9 63.5l2.1 2M121.9 66l2.1 2.1M124 61l-2.1 2M124 63.5l-2.1 2M124 66l-2.1 2.1M149.9 66l2 2.1M149.9 63.5l2 2M149.9 61l2 2M151.9 66l-2 2.1"/>
<path d="M151.9 63.5l-2 2M151.9 61l-2 2"/>
</g>
<g fill="#c00">
<circle cx="59.4" cy="39.1" r=".63"/>
<circle cx="74.7" cy="30.2" r=".63"/>
<circle cx="53.1" cy="98.8" r=".63"/>
<circle cx="68.3" cy="89.9" r=".63"/>
<circle cx="69.6" cy="227.1" r=".63"/>
<circle cx="44.2" cy="257.6" r=".63"/>
<circle cx="69.6" cy="251.2" r=".63"/>
<circle cx="130.6" cy="246.1" r=".63"/>
<circle cx="164.8" cy="246.1" r=".63"/>
<circle cx="239.8" cy="23.9" r=".63"/>
<circle cx="246.1" cy="23.9" r=".63"/>
<circle cx="265.2" cy="23.9" r=".63"/>
<circle cx="265.2" cy="50.5" r=".63"/>
<circle cx="246.1" cy="50.5" r=".63"/>
<circle cx="239.8" cy="50.5" r=".63"/>
<circle cx="163.6" cy="172.5" r=".63"/>
<circle cx="237.2" cy="133.1" r=".63"/>
<circle cx="237.2" cy="148.3" r=".63"/>
<circle cx="333.8" cy="40.4" r=".63"/>
<circle cx="360.4" cy="40.4" r=".63"/>
<circle cx="308.4" cy="39.1" r=".63"/>
<circle cx="364.2" cy="100.1" r=".63"/>
<circle cx="318.5" cy="100.1" r=".63"/>
<circle cx="119.1" cy="23.9" r=".63"/>
<circle cx="236" cy="220.7" r=".63"/>
<circle cx="247.4" cy="206.8" r=".63"/>
<circle cx="236" cy="206.8" r=".63"/>
<circle cx="210.6" cy="56.9" r=".63"/>
</g>
<g font-size="4.6" fill="#000080">
<text x="282.7" y="256.6">Schematic-小车原理图_V4</text>
<text x="345.9" y="274.4">STM32小车</text>
<text x="366.1" y="292.2">嘉立创EDA</text>
</g>
<g font-size="3.4" fill="#00f">
<text x="21.3" y="54.9">蓝牙Wi-Fi供电控制</text>
<text x="252.5" y="65.1">照明LED</text>
<text x="252.5" y="68.9">总功率0.4W</text>
<text x="124.2" y="80.3">蓝牙WiFi二合一模组</text>
<text x="15" y="114.6">语音供电控制</text>
<text x="248.7" y="117.1">舵机</text>
<text x="328.7" y="120.9">SPI nand flash 1Gbit</text>
<text x="139.4" y="152.7">红外寻迹</text>
<text x="236" y="167.9">DHT11温湿度读取</text>
<text x="338.8" y="162.9">超声波</text>
<text x="136.9" y="197.1">OLED接口</text>
<text x="35.3" y="198.4">语音识别和语音播报</text>
<text x="340.1" y="214.9">OpenMV接口</text>
<text x="243.6" y="227.6">光敏传感器</text>
<text x="394.7" y="237.8">尾部超声波</text>
<text x="53.1" y="279.7">两侧红外发送控制</text>
<text x="140.7" y="279.7">两侧红外接收</text>
</g>
<g font-size="3.4" fill="#000080">
<text x="380.7" y="253.7">2024-08-28</text>
<text x="300.1" y="263.8">P3-功能模组</text>
<text x="380.7" y="258.7">2024-08-28</text>
<text x="373.4" y="283.9">3</text>
<text x="403.2" y="283.9">4</text>
<text x="303.1" y="291.8">V1.0</text>
<text x="325.3" y="291.8">A4</text>
</g>
<g font-size="2.8" fill="#00f">
<text x="56.1" y="61.3">GND</text>
<text x="49.8" y="121">GND</text>
</g>
<g font-size="2.7" fill="#a00000">
<text x="243.1" y="256">原理图</text>
<text x="354.8" y="253.4">更新日期</text>
<text x="243.1" y="263.6">图页</text>
<text x="354.8" y="258.5">创建日期</text>
<text x="354.8" y="263.6">物料编码</text>
<text x="243.1" y="268.7">绘制</text>
<text x="243.1" y="273.7">审阅</text>
<text x="303.9" y="283.9">版本</text>
<text x="324.2" y="283.9">尺寸</text>
<text x="359.2" y="283.7">页</text>
<text x="386.3" y="283.7">共</text>
</g>
<g font-size="2.3" fill="#000080">
<text x="114" y="14.5">BLE_3.3V</text>
<text x="42.9" y="22.1">BLE_3.3V</text>
<text x="71.7" y="22.1">+3.3V</text>
<text x="111" y="23.9" transform="rotate(-90 111 23.9)">GND</text>
<text x="125.5" y="18.3">U13</text>
<text x="164.4" y="23.9" transform="rotate(-90 164.4 23.9)">GND</text>
<text x="237.7" y="18.3">+5V</text>
<text x="56.9" y="25.9">Q4</text>
<text x="232.2" y="28.5">R32</text>
<text x="248.7" y="29.7">R33</text>
<text x="257.6" y="28.5">R34</text>
<text x="274.1" y="29.7">R35</text>
<text x="342.2" y="29.4">L5</text>
<text x="45.5" y="33.6">AO3401A</text>
<text x="233.4" y="31">100</text>
<text x="248.7" y="32.3">100</text>
<text x="258.8" y="31">100</text>
<text x="274.1" y="32.3">100</text>
<text x="305.3" y="33.6">+3.3V</text>
<text x="241" y="41.2">U14</text>
<text x="247.4" y="41.2">U15</text>
<text x="266.4" y="41.2">U16</text>
<text x="272.8" y="41.2">U17</text>
<text x="60.7" y="43.7">Q5</text>
<text x="60.7" y="47.5">MMBT3904</text>
<text x="300.7" y="45">R38</text>
<text x="302" y="47.5">10K</text>
<text x="314.7" y="45">R39</text>
<text x="314.7" y="47.5">10K</text>
<text x="340.1" y="47">U18</text>
<text x="340.1" y="42.4">C52</text>
<text x="325.7" y="51.8" transform="rotate(-90 325.7 51.8)">GND</text>
<text x="366.8" y="51.3">R41</text>
<text x="111" y="59.4" transform="rotate(-90 111 59.4)">GND</text>
<text x="222" y="55.1">R56</text>
<text x="244.9" y="56.4">AO3400A</text>
<text x="378.2" y="55.1">D7</text>
<text x="400.6" y="55.6" transform="rotate(-90 400.6 55.6)">GND</text>
<text x="223.3" y="61.5">510</text>
<text x="242.3" y="62.8">Q6</text>
<text x="365" y="60.2">+3.3V</text>
<text x="237.2" y="71.7">GND</text>
<text x="130.6" y="72.9">Ai-WB2-32S</text>
<text x="37.7" y="80.5">VOI_5V</text>
<text x="66.3" y="80.5">+5V</text>
<text x="208" y="81.8">GND</text>
<text x="315.5" y="83.1">+3.3V</text>
<text x="50.5" y="85.6">Q7</text>
<text x="338.8" y="88.2">GND</text>
<text x="39.1" y="93.2">AO3401A</text>
<text x="361.2" y="93.2">+3.3V</text>
<text x="239" y="97.1">+5V</text>
<text x="366.8" y="97.1">C53</text>
<text x="373.1" y="97.1">100nF</text>
<text x="54.4" y="103.4">Q8</text>
<text x="54.4" y="107.2">MMBT3904</text>
<text x="304.1" y="105.9">+3.3V</text>
<text x="386.6" y="102.6" transform="rotate(-90 386.6 102.6)">GND</text>
<text x="323.6" y="112.3">U19</text>
<text x="332.5" y="112.3">GD5F1GQ5UEYIGY</text>
<text x="238.5" y="114.8">GND</text>
<text x="316" y="117.4">GND</text>
<text x="140.2" y="125">+3.3V</text>
<text x="148.3" y="128.8">U20</text>
<text x="234.2" y="127.5">+3.3V</text>
<text x="128.8" y="136.9" transform="rotate(-90 128.8 136.9)">GND</text>
<text x="32.6" y="139">VOI_5V</text>
<text x="229.6" y="140.2">R45</text>
<text x="230.9" y="142.8">10K</text>
<text x="248.7" y="142.8">U22</text>
<text x="329.1" y="141.5">+5V</text>
<text x="70.9" y="144">CN2</text>
<text x="340.1" y="145.3">CN3</text>
<text x="28.5" y="150.9" transform="rotate(-90 28.5 150.9)">GND</text>
<text x="86.9" y="153.4" transform="rotate(-90 86.9 153.4)">GND</text>
<text x="13.7" y="160.6">MIC1</text>
<text x="160.6" y="166.9">+3.3V</text>
<text x="241" y="163.1">GND</text>
<text x="328.7" y="165.6">GND</text>
<text x="45.5" y="172">SU-03T</text>
<text x="125.5" y="178.3">U24</text>
<text x="140.2" y="174.5">+3.3V</text>
<text x="148.3" y="174.5">GND</text>
<text x="157.2" y="177.1">R46</text>
<text x="168.7" y="177.1">R47</text>
<text x="158.5" y="184.7">10K</text>
<text x="168.7" y="184.7">10K</text>
<text x="232.9" y="187.2">+3.3V</text>
<text x="350.7" y="188.5">+5V</text>
<text x="238.5" y="197.4">R48</text>
<text x="359.2" y="193.6">CN8</text>
<text x="237.2" y="205">10K</text>
<text x="238.5" y="213.9">R49</text>
<text x="251.2" y="212.6">C54</text>
<text x="251.2" y="215.2">100nF</text>
<text x="328.7" y="210.1">GND</text>
<text x="66.6" y="220.2">+3.3V</text>
<text x="385" y="216.4">+5V</text>
<text x="396" y="220.2">CN9</text>
<text x="127.5" y="226.6">+3.3V</text>
<text x="161.8" y="226.6">+3.3V</text>
<text x="72.1" y="232.9">R50</text>
<text x="86.1" y="232.9">R51</text>
<text x="233.4" y="230.4">GND</text>
<text x="41.2" y="234.2">+3.3V</text>
<text x="72.1" y="235.5">100</text>
<text x="86.1" y="235.5">100</text>
<text x="133.1" y="239.3">R52</text>
<text x="167.4" y="239.3">R53</text>
<text x="75.9" y="245.6">U25</text>
<text x="89.9" y="245.6">U26</text>
<text x="133.1" y="241.8">10K</text>
<text x="167.4" y="241.8">10K</text>
<text x="384.6" y="240.6">GND</text>
<text x="74.7" y="257.1">AO3400A</text>
<text x="133.1" y="253.3">LED4</text>
<text x="167.4" y="253.3">LED5</text>
<text x="72.1" y="263.4">Q9</text>
<text x="128" y="269.8">GND</text>
<text x="162.3" y="269.8">GND</text>
<text x="67.1" y="272.3">GND</text>
</g>
<g font-size="2.3">
<text x="124.1" y="21.1">1</text>
<text x="124.1" y="23.6">2</text>
<text x="126.4" y="22.4">GND</text>
<text x="142.3" y="22.4">GND</text>
<text x="148.5" y="23.6">37</text>
<text x="148.5" y="21.1">38</text>
<text x="124.1" y="26.2">3</text>
<text x="124.1" y="28.7">4</text>
<text x="126.4" y="24.9">VDD</text>
<text x="126.4" y="27.4">EN</text>
<text x="126.4" y="30">NC</text>
<text x="142.4" y="27.4">IO12</text>
<text x="142.8" y="30">TXD</text>
<text x="144.1" y="24.9">NC</text>
<text x="148.5" y="28.7">35</text>
<text x="148.5" y="26.2">36</text>
<text x="124.1" y="31.2">5</text>
<text x="124.1" y="33.8">6</text>
<text x="126.4" y="32.5">GPIO11</text>
<text x="126.4" y="35.1">NC</text>
<text x="142.6" y="32.5">RXD</text>
<text x="144.1" y="35.1">NC</text>
<text x="148.5" y="33.8">33</text>
<text x="148.5" y="31.2">34</text>
<text x="124.1" y="36.3">7</text>
<text x="124.1" y="38.9">8</text>
<text x="124.1" y="41.4">9</text>
<text x="126.4" y="37.6">NC</text>
<text x="126.4" y="40.1">IO14</text>
<text x="143.7" y="40.1">IO5</text>
<text x="144.1" y="37.6">NC</text>
<text x="148.5" y="41.4">30</text>
<text x="148.5" y="38.9">31</text>
<text x="148.5" y="36.3">32</text>
<text x="122.8" y="43.9">10</text>
<text x="122.8" y="46.5">11</text>
<text x="126.4" y="42.7">IO17</text>
<text x="126.4" y="45.2">IO3</text>
<text x="126.4" y="47.8">IO20</text>
<text x="143.7" y="47.8">IO2</text>
<text x="143.7" y="42.7">IO1</text>
<text x="144.1" y="45.2">NC</text>
<text x="148.5" y="46.5">28</text>
<text x="148.5" y="43.9">29</text>
<text x="122.8" y="49">12</text>
<text x="122.8" y="51.6">13</text>
<text x="126.4" y="50.3">IO22</text>
<text x="126.4" y="52.8">IO0</text>
<text x="143.7" y="50.3">IO4</text>
<text x="144.1" y="52.8">NC</text>
<text x="148.5" y="51.6">26</text>
<text x="148.5" y="49">27</text>
<text x="338.7" y="50.3">1</text>
<text x="338.7" y="52.8">2</text>
<text x="341" y="51.6">LA</text>
<text x="351.4" y="52.8">EP</text>
<text x="355.5" y="51.6">9</text>
<text x="21.4" y="58.6">高电平供电</text>
<text x="122.8" y="54.1">14</text>
<text x="122.8" y="56.6">15</text>
<text x="122.8" y="59.2">16</text>
<text x="126.4" y="55.4">IO21</text>
<text x="126.4" y="57.9">GND</text>
<text x="139.8" y="55.4">IO8/NC</text>
<text x="144.1" y="57.9">NC</text>
<text x="148.5" y="59.2">23</text>
<text x="148.5" y="56.6">24</text>
<text x="148.5" y="54.1">25</text>
<text x="338.7" y="55.4">3</text>
<text x="338.7" y="57.9">4</text>
<text x="341" y="54.1">VSS</text>
<text x="341" y="56.6">SCL</text>
<text x="341" y="59.2">FD</text>
<text x="348.1" y="57.9">VOUT</text>
<text x="351.6" y="55.4">LB</text>
<text x="355.5" y="59.2">6</text>
<text x="355.5" y="56.6">7</text>
<text x="355.5" y="54.1">8</text>
<text x="122.8" y="61.7">17</text>
<text x="122.8" y="64.3">18</text>
<text x="126.4" y="60.5">NC</text>
<text x="126.4" y="63">NC</text>
<text x="126.4" y="65.5">NC</text>
<text x="144.1" y="65.5">NC</text>
<text x="144.1" y="63">NC</text>
<text x="144.1" y="60.5">NC</text>
<text x="148.5" y="64.3">21</text>
<text x="148.5" y="61.7">22</text>
<text x="338.7" y="60.5">5</text>
<text x="341" y="61.7">SDA</text>
<text x="349.6" y="60.5">VCC</text>
<text x="122.8" y="66.8">19</text>
<text x="126.4" y="68.1">NC</text>
<text x="144.1" y="68.1">NC</text>
<text x="148.5" y="66.8">20</text>
<text x="322.2" y="99.8">1</text>
<text x="324.5" y="101.1">CS#</text>
<text x="340.6" y="98" transform="rotate(-90 340.6 98)">9</text>
<text x="341.7" y="101.6" transform="rotate(-90 341.7 101.6)">EP</text>
<text x="353.4" y="101.1">VCC</text>
<text x="359.3" y="99.8">8</text>
<text x="256.2" y="106.2">1</text>
<text x="256.2" y="103.6">2</text>
<text x="258.5" y="107.4">1</text>
<text x="258.5" y="104.9">2</text>
<text x="258.5" y="102.4">3</text>
<text x="322.2" y="102.4">2</text>
<text x="322.2" y="104.9">3</text>
<text x="322.2" y="107.4">4</text>
<text x="324.5" y="103.6">SO/SIO1</text>
<text x="324.5" y="106.2">WP#/SIO2</text>
<text x="344.7" y="103.6">HOLD#/SIO3</text>
<text x="352.2" y="106.2">SCLK</text>
<text x="359.3" y="107.4">5</text>
<text x="359.3" y="104.9">6</text>
<text x="359.3" y="102.4">7</text>
<text x="324.5" y="108.7">VSS</text>
<text x="350.2" y="108.7">SI/SIO0</text>
<text x="15.1" y="118.3">高电平供电</text>
<text x="146.9" y="131.6">1</text>
<text x="146.9" y="134.1">2</text>
<text x="146.9" y="136.7">3</text>
<text x="149.3" y="132.8">1</text>
<text x="149.3" y="135.4">2</text>
<text x="149.3" y="137.9">3</text>
<text x="146.9" y="139.2">4</text>
<text x="146.9" y="141.7">5</text>
<text x="149.3" y="140.5">4</text>
<text x="149.3" y="143">5</text>
<text x="40.3" y="145.5">1</text>
<text x="40.3" y="148.1">2</text>
<text x="42.6" y="146.8">VCC</text>
<text x="42.6" y="149.4">GND</text>
<text x="52.6" y="146.8">SPK+</text>
<text x="53.2" y="149.4">SPK-</text>
<text x="59.6" y="148.1">17</text>
<text x="59.6" y="145.5">18</text>
<text x="68.3" y="148.1">1</text>
<text x="68.3" y="145.5">2</text>
<text x="71.4" y="149.1">1</text>
<text x="71.4" y="146.6">2</text>
<text x="146.9" y="144.3">6</text>
<text x="149.3" y="145.5">6</text>
<text x="247.3" y="145.5">1</text>
<text x="247.3" y="148.1">2</text>
<text x="249.6" y="146.8">VDD</text>
<text x="249.6" y="149.4">DATA</text>
<text x="337.6" y="148.1">4</text>
<text x="340.6" y="149.1">4</text>
<text x="40.3" y="150.6">3</text>
<text x="40.3" y="153.2">4</text>
<text x="40.3" y="155.7">5</text>
<text x="42.6" y="151.9">3V3</text>
<text x="42.6" y="154.4">B8</text>
<text x="53.4" y="151.9">GND</text>
<text x="55.7" y="154.4">B1</text>
<text x="59.6" y="155.7">14 MCURX_VOITX</text>
<text x="59.6" y="153.2">15 MCUTX_VOIRX</text>
<text x="59.6" y="150.6">16</text>
<text x="247.3" y="150.6">3</text>
<text x="247.3" y="153.2">4</text>
<text x="249.6" y="151.9">NC</text>
<text x="249.6" y="154.4">GND</text>
<text x="337.6" y="155.7">1</text>
<text x="337.6" y="153.2">2</text>
<text x="337.6" y="150.6">3</text>
<text x="340.6" y="154.2">2</text>
<text x="340.6" y="151.6">3</text>
<text x="40.3" y="158.2">6</text>
<text x="40.3" y="160.8">7</text>
<text x="42.6" y="157">B7</text>
<text x="42.6" y="159.5">B6</text>
<text x="54.4" y="159.5">A25</text>
<text x="55.7" y="157">B0</text>
<text x="59.6" y="160.8">12</text>
<text x="59.6" y="158.2">13</text>
<text x="340.6" y="156.7">1</text>
<text x="18.8" y="163.1">2</text>
<text x="40.3" y="163.3">8</text>
<text x="40.3" y="165.9">9</text>
<text x="42.6" y="162.1">B2</text>
<text x="42.6" y="164.6">MIC-</text>
<text x="42.6" y="167.1">MIC+</text>
<text x="54.4" y="164.6">A27</text>
<text x="54.4" y="162.1">A26</text>
<text x="55.7" y="167.1">B3</text>
<text x="59.6" y="165.9">10</text>
<text x="59.6" y="163.3">11</text>
<text x="18.8" y="168.1">1</text>
<text x="356.6" y="195.1">1</text>
<text x="356.6" y="197.6">2</text>
<text x="359.7" y="196.1">1</text>
<text x="356.6" y="200.2">3</text>
<text x="356.6" y="202.7">4</text>
<text x="359.7" y="198.6">2</text>
<text x="359.7" y="201.2">3</text>
<text x="359.7" y="203.7">4</text>
<text x="393.4" y="225.6">3</text>
<text x="393.4" y="223">4</text>
<text x="396.5" y="226.6">3</text>
<text x="396.5" y="224">4</text>
<text x="393.4" y="230.6">1</text>
<text x="393.4" y="228.1">2</text>
<text x="396.5" y="231.7">1</text>
<text x="396.5" y="229.1">2</text>
<text x="28" y="261.8">默认上拉供电</text>
</g>
<g font-size="2.3" fill="#00f">
<text x="153" y="28.5">MCURX_BLETX</text>
<text x="153" y="31">MCUTX_BLERX</text>
<text x="340.1" y="34.8">NFC天线线圈</text>
<text x="29" y="45">BLE_PWR</text>
<text x="349" y="42.4">10pF</text>
<text x="210.6" y="51.3">LED_PWR</text>
<text x="313.4" y="55.1">NFC_SCL</text>
<text x="371.9" y="55.1">2k</text>
<text x="313.4" y="60.2">NFC_SDA</text>
<text x="337.6" y="66.6">NT3H1201W0FHKH</text>
<text x="243.6" y="100.9">PWM_STE 3</text>
<text x="305.8" y="99.6">SPI_CS</text>
<text x="22.6" y="104.7">VOI_PWR</text>
<text x="305.8" y="102.1">SPI_MISO</text>
<text x="364.9" y="107.2">SPI_MOSI</text>
<text x="366" y="104.7">SPI_SCK</text>
<text x="136.9" y="136.4">TRAC_1</text>
<text x="136.9" y="139">TRAC_2</text>
<text x="136.9" y="141.5">TRAC_3</text>
<text x="136.9" y="144">TRAC_4</text>
<text x="224.5" y="147.9">DHT_DATA</text>
<text x="25.1" y="155.5">VOI_DE_TX</text>
<text x="327.4" y="150.4">TRAG</text>
<text x="327.4" y="152.9">ECHO</text>
<text x="25.1" y="158">VOI_DE_RX</text>
<text x="24" y="163.1">MIC1-</text>
<text x="23.4" y="168.2">MIC1+</text>
<text x="142.7" y="186">OLED_SCL</text>
<text x="142.5" y="188.5">OLED_SDA</text>
<text x="42.9" y="192.3">2831_腔体喇叭</text>
<text x="335" y="202.5">MCUTX_OMRX</text>
<text x="335" y="199.9">MCURX_OMTX</text>
<text x="242.2" y="206.3">ADC_LIGHT</text>
<text x="379.5" y="225.3">TRAG_2</text>
<text x="379.5" y="227.9">ECHO_2</text>
<text x="133.8" y="245.6">ADC_PT333_R</text>
<text x="168.5" y="245.6">ADC_PT333_L</text>
<text x="27.7" y="257.1">IR333_PWR</text>
</g>
<g font-size="2.2" fill="#000080">
<text x="45.2" y="41">R37</text>
<text x="63" y="37.3">R36</text>
<text x="213.1" y="66.6">R40</text>
<text x="321.1" y="93.3">R42</text>
<text x="38.9" y="100.7">R44</text>
<text x="56.7" y="97">R43</text>
<text x="46.7" y="246.9">R54</text>
<text x="52.8" y="253.1">R55</text>
</g>
<g font-size="2.2" fill="#00f">
<text x="45.2" y="43.3">10k</text>
<text x="65.8" y="42.5">10k</text>
<text x="213.1" y="69.1">10k</text>
<text x="321.1" y="95.8">10k</text>
<text x="38.9" y="103">10k</text>
<text x="59.4" y="102.1">10k</text>
<text x="46.7" y="249.5">10k</text>
<text x="52.8" y="255.4">10k</text>
</g>
<g font-size="1.8">
<text x="131.1" y="184.5">GND</text>
<text x="131.3" y="182">VCC</text>
<text x="136.9" y="181">1</text>
<text x="136.9" y="183.5">2</text>
<text x="131.4" y="189.6">SDA</text>
<text x="131.6" y="187">SCL</text>
<text x="136.9" y="186">3</text>
<text x="136.9" y="188.6">4</text>
</g>
<g font-size="1.5" fill="#000080">
<text x="257.6" y="98.5">H2</text>
<text x="41.7" y="142.9">U21</text>
</g>
</svg>
